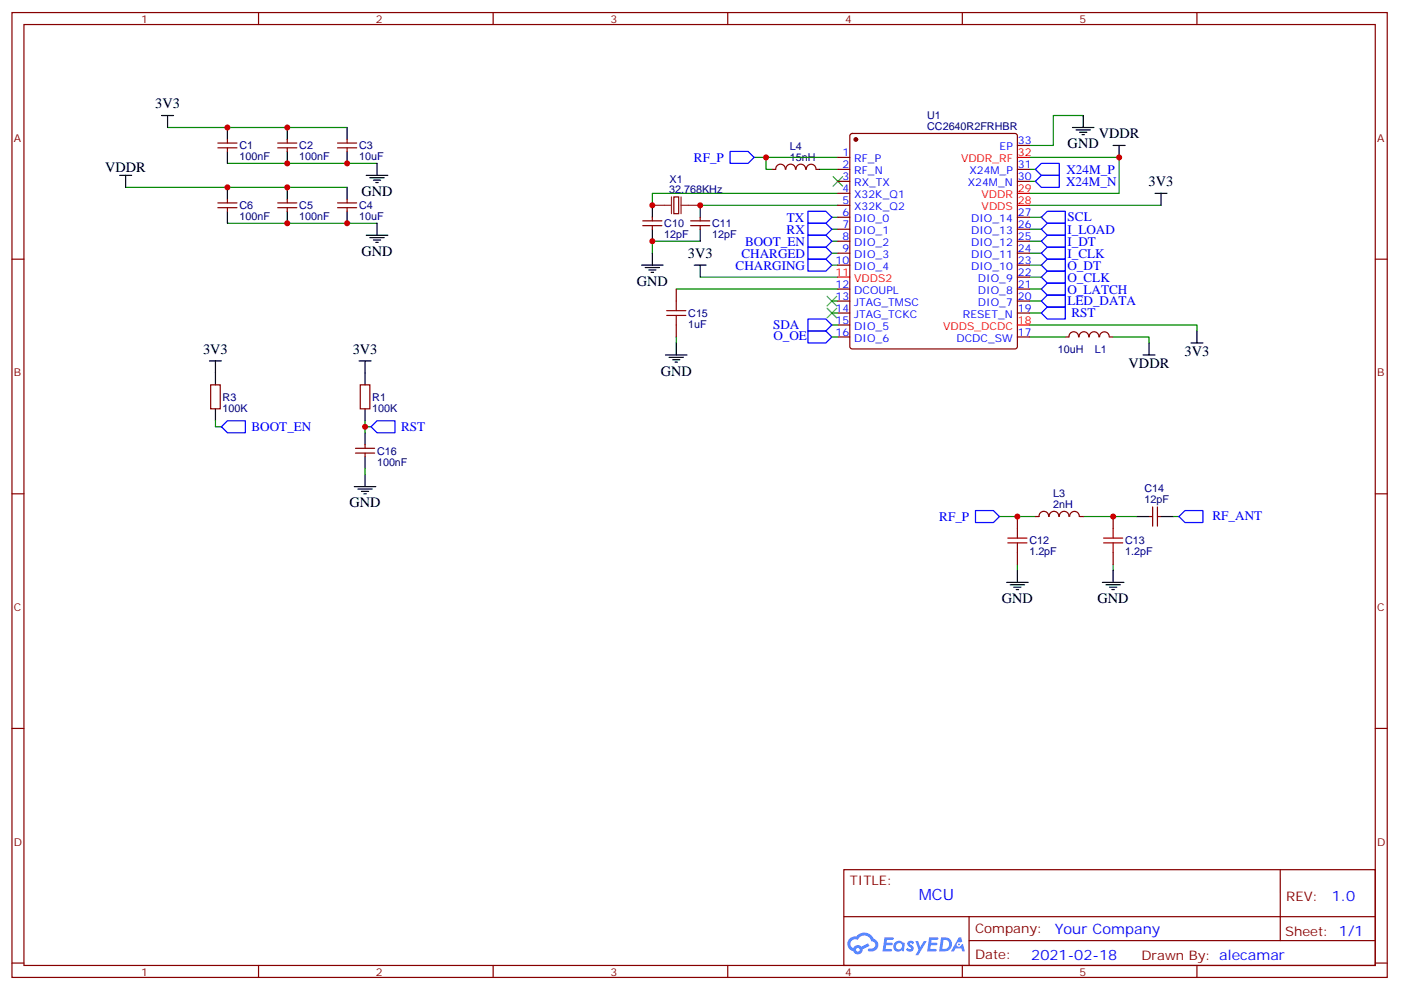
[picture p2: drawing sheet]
<svg xmlns="http://www.w3.org/2000/svg" width="413mm" height="292mm" viewBox="0 0 413 292" stroke-linecap="round" stroke-linejoin="round" font-family="sans-serif">
<g fill="none" stroke="#870000" stroke-width=".35">
<path d="M3.5 3.7h405.4v284.3h-405.4zM7.1 7.2h398.2v277.3h-398.2zM76.2 3.7v3.5M145.3 3.7v3.5M214.5 3.7v3.5M283.6 3.7v3.5M352.8 3.7v3.5M3.5 76.4h3.6M405.3 76.4h3.6M3.5 145.5h3.6M405.3 145.5h3.6M3.5 214.7h3.6"/>
<path d="M405.3 214.7h3.6M248.7 256.3h156.6v28.2h-156.6zM377.3 256.3v20.9M248.7 270.1h156.5M285.6 277.2h119.6M285.6 270.1v14.2M3.5 283.8h3.6M76.2 284.5v3.5M145.3 284.5v3.5M214.5 284.5v3.5M283.6 284.5v3.5M352.8 284.5v3.5"/>
<path d="M405.3 283.8h3.6"/>
</g>
<g fill="#5487ff">
<path d="M267.7 277.5a1.22 1.22 0 0 1 1.7 .2l-.4 .6a.47 .47 0 0 0-.3-.4 .47 .47 0 0 0-.5 .2l.1 .2a1.14 1.14 0 0 1 .8 1.8 1.14 1.14 0 0 1-1.9 0l-.2-.2 .5-.6 .7 .5a.29 .29 0 0 0 .3-.3 .29 .29 0 0 0-.2-.3 1.04 1.04 0 0 1-.6-1.7z"/>
<path d="M260.7 276.2h2.4l.3 .2-.2 .5-1.8 .1-.1 .8h1.5l.3 .4-.3 .4h-1.6l-.2 1.1h1.7l.2 .3-.2 .3-2.6 .1z"/>
<path d="M273.8 276.2h2.4l.3 .2-.1 .5-1.8 .1-.2 .8h1.6l.3 .4-.4 .4-1.6-.1-.1 1.1 1.7 .1 .2 .3-.2 .3-2.6 .1z"/>
<path d="M282.6 276.2h.7l.3 1.3-.6 .3a.69 .69 0 0 0-1 .3 .69 .69 0 0 0 .4 .9 .69 .69 0 0 0 .9-.6l.5-.2 .6 2.2h-.8l-.2-.9h-1.8l-.5 .9h-.8z"/>
<path d="M269.8 277.3h.8l.6 1.8 1.1-1.8h.9l-2.6 4.2h-.8l.9-1.5z"/>
<path d="M277.4 276.2l-.6 4.2h1.3a2.11 2.11 0 0 0 2.5-2.1 2.11 2.11 0 0 0-2.5-2.1zM278.1 277a1.39 1.39 0 0 1 1.7 1.4 1.39 1.39 0 0 1-1.8 1.2h-.3z"/>
<path d="M263.7 277.8a1.54 1.54 0 0 0-.1 2.2 1.54 1.54 0 0 0 2.2 .1l.6 .3 .3-2.3-.2-.3h-.4a1.49 1.49 0 0 0-2.4 0zM264 278.8a.94 .94 0 0 1 1.8 0 .94 .94 0 0 1-1.8 0z"/>
<path d="M250.4 276.6a2.18 2.18 0 0 0 1.1 3.7 1.44 1.44 0 0 0 1.6 .9 1.44 1.44 0 0 0 1.2-1.4l2-1.1-.5-.7-1.9 1a1.47 1.47 0 0 0-2.4 .4 1.39 1.39 0 0 1-.7-1.9 1.39 1.39 0 0 1 2-.5 2.12 2.12 0 0 1 2.2-1.3 2.12 2.12 0 0 1 1.9 1.7 1.14 1.14 0 0 1 1.1 1.4 1.14 1.14 0 0 1-1.7 .7 .43 .43 0 0 0-.5 .4 .43 .43 0 0 0 .4 .5 1.98 1.98 0 0 0 2.5-1.2 1.98 1.98 0 0 0-1.2-2.6 3.1 3.1 0 0 0-5.3-.6l-.9 .1zM252.3 279.9a.55 .55 0 0 1 1.1 0 .55 .55 0 0 1-1.1 0z"/>
<circle cx="282.6" cy="278.3" r=".26"/>
</g>
<path d="M245.5 52l2.9 2.9M248.4 52l-2.9 2.9M243.8 90.8l2.8 2.9M243.8 87.3l2.8 2.8M246.6 90.8l-2.8 2.9M246.6 87.3l-2.8 2.8" fill="none" stroke="#3c3" stroke-width=".35"/>
<g fill="none" stroke="#008700" stroke-width=".35">
<path d="M49.4 37.6h52.9M319.3 34h-8.9v8.9h-7M37 55.2h65.3M67 48.2h44.1M222.2 46.4h3.6M241.7 49.9h5.2M246.9 46.4h-21.1v3.5h1.7M246.9 57h-54.6v3.5M303.4 46.4h26.4v10.6h-26.4M303.4 49.9h1.8M303.4 53.4h1.8M67 65.8h44.1"/>
<path d="M206.4 71.1h-14.1v3.5M206.4 60.5h40.5M245.2 64h1.7M245.2 78.1h1.7M245.2 74.6h1.7M245.2 71.1h1.7M245.2 67.6h1.7M303.4 64h3.5M303.4 78.1h3.5M303.4 74.6h3.5M303.4 71.1h3.5M303.4 67.6h3.5"/>
<path d="M303.4 60.5h38.8M199.3 85.2h47.6M199.3 99.3v1.8M206.4 81.7h40.5M245.2 88.7h1.7M245.2 92.3h1.7M245.2 95.8h1.7M245.2 99.3h1.7M303.4 95.8h49.4v1.7M303.4 88.7h3.5M303.4 92.3h3.5M303.4 99.3h10.6"/>
<path d="M303.4 85.2h3.5M303.4 81.7h3.5M328.1 99.3h10.6v1.8M63.5 124v1.8h1.8M107.6 124v1.8M107.6 138.1v1.8M109.4 125.8h-1.8v1.7M294.6 152.2h10.6M319.3 152.2h15.8M345.7 152.2h1.8M299.9 166.3v1.8M328.1 166.3v1.8"/>
</g>
<g fill="none" stroke="#00f" stroke-width=".35">
<path d="M215.2 44.6h5.3l1.7 1.8-1.7 1.8h-5.3zM305.2 49.9l1.7-1.7h5.3v3.5h-5.3zM306.9 51.7h5.3v3.5h-5.3l-1.7-1.8zM238.1 72.8h5.3l1.8 1.8-1.8 1.8h-5.3zM238.1 76.4h5.3l1.8 1.7-1.8 1.8h-5.3zM238.1 69.3h5.3l1.8 1.8-1.8 1.7h-5.3zM238.1 65.8h5.3l1.8 1.8-1.8 1.7h-5.3zM238.1 62.3h5.3l1.8 1.7-1.8 1.8h-5.3zM306.9 64l1.8-1.7h5.3v3.5h-5.3zM306.9 78.1l1.8-1.7h5.3v3.5h-5.3zM306.9 67.6l1.8-1.8h5.3v3.5h-5.3zM306.9 71.1l1.8-1.8h5.3v3.5h-5.3z"/>
<path d="M306.9 74.6l1.8-1.8h5.3v3.6h-5.3zM238.1 97.5h5.3l1.8 1.8-1.8 1.8h-5.3zM238.1 94h5.3l1.8 1.8-1.8 1.7h-5.3zM306.9 81.7l1.8-1.8h5.3v3.5h-5.3zM306.9 85.2l1.8-1.8h5.3v3.6h-5.3zM306.9 88.7l1.8-1.7h5.3v3.5h-5.3zM306.9 92.3l1.8-1.8h5.3v3.5h-5.3zM65.3 125.8l1.7-1.8h5.3v3.5h-5.3zM109.4 125.8l1.7-1.8h5.3v3.5h-5.3zM287.5 150.5h5.3l1.8 1.7-1.8 1.8h-5.3zM349.2 150.5h5.3v3.5h-5.3l-1.7-1.8z"/>
</g>
<g fill="none" stroke="#870000" stroke-width=".35">
<path d="M250.7 39.5l.5-.2h48l.5 .2 .2 .5v62.1l-.3 .5-.4 .2h-48l-.5-.2-.2-.5v-62.1zM64.2 59.8h5.6M64.2 43.6h5.6M64.2 42.2h5.6M67 41.1v1.1M67 43.6v1M67 58.7v1.1M81.8 59.8h5.7M81.8 43.6h5.7M81.8 42.2h5.7M84.7 41.1v1.1M84.7 43.6v1"/>
<path d="M84.7 58.7v1.1M99.5 59.8h5.6M99.5 43.6h5.6M99.5 42.2h5.6M102.3 41.1v1.1M102.3 43.6v1M102.3 58.7v1.1M198.6 58h1.4v5h-1.4zM227.5 49.9h1.1M228.6 49.9a1.41 1.41 0 0 1 1.4-1.5 1.41 1.41 0 0 1 1.5 1.5M231.6 49.9a1.41 1.41 0 0 1 1.4-1.5 1.41 1.41 0 0 1 1.4 1.5M234.6 49.9a1.41 1.41 0 0 1 1.4-1.5 1.41 1.41 0 0 1 1.4 1.5"/>
<path d="M237.7 49.9a1.41 1.41 0 0 1 1.4-1.5 1.41 1.41 0 0 1 1.4 1.5M240.6 49.9h1.1M246.9 49.9h3.6M246.9 46.4h3.6M246.9 53.4h3.6M246.9 57h3.6M299.9 49.9h3.5M299.9 53.4h3.5M299.9 42.9h3.5M64.2 61.2h5.6M67 61.2v1.1M81.8 61.2h5.7"/>
<path d="M84.7 61.2v1.1M99.5 61.2h5.6M102.3 61.2v1.1M189.4 65.1h5.7M189.4 66.5h5.7M192.3 64v1.1M192.3 66.5v1.1M203.6 65.1h5.6M203.6 66.5h5.6M206.4 64v1.1M206.4 66.5v1.1M246.9 60.5h3.6"/>
<path d="M246.9 64h3.6M246.9 67.6h3.6M246.9 71.1h3.6M246.9 74.6h3.6M246.9 78.1h3.6M299.9 64h3.5M299.9 67.6h3.5M299.9 71.1h3.5M299.9 74.6h3.5M299.9 78.1h3.5M199.3 85.2v3.5M199.3 95.8v3.5"/>
<path d="M246.9 99.3h3.6M246.9 85.2h3.6M246.9 88.7h3.6M246.9 92.3h3.6M246.9 95.8h3.6M299.9 99.3h3.5M299.9 85.2h3.5M299.9 88.7h3.5M299.9 92.3h3.5M299.9 81.7h3.5M314 99.3h1M315.1 99.3a1.41 1.41 0 0 1 1.4-1.5 1.41 1.41 0 0 1 1.4 1.5"/>
<path d="M318.1 99.3a1.41 1.41 0 0 1 1.4-1.5 1.41 1.41 0 0 1 1.4 1.5M321.1 99.3a1.41 1.41 0 0 1 1.4-1.5 1.41 1.41 0 0 1 1.4 1.5M324.1 99.3a1.41 1.41 0 0 1 1.4-1.5 1.41 1.41 0 0 1 1.4 1.5M327 99.3h1.1M62.1 113.4h2.8v7.1h-2.8zM106.2 113.4h2.8v7.1h-2.8zM104.8 133.5h5.6M104.8 132.1h5.6M107.6 131.1v1M107.6 133.5v1.1M299.9 152.2v3.6M309.1 152.2a1.41 1.41 0 0 0-1.4-1.5 1.41 1.41 0 0 0-1.4 1.5h-1.1"/>
<path d="M309.2 152.2a1.41 1.41 0 0 1 1.4-1.5 1.41 1.41 0 0 1 1.5 1.5M312.2 152.2a1.41 1.41 0 0 1 1.4-1.5 1.41 1.41 0 0 1 1.4 1.5M315.3 152.2a1.41 1.41 0 0 1 1.4-1.5 1.41 1.41 0 0 1 1.4 1.5M318.2 152.2h1.1M328.1 152.2v3.6M338.7 152.2h1M339.7 149.4v5.6M341.1 149.4v5.6M341.1 152.2h1.1M299.9 162.8v3.5M328.1 162.8v3.5"/>
</g>
<g fill="none" stroke="#000" stroke-width=".35">
<path d="M47.6 34h3.6M49.4 34v3.6M67 37.6v3.5M84.7 37.6v3.5M102.3 37.6v3.5M316.1 37.6h6.3M317.1 38.3h4.3M318.2 39h2.1M318.9 39.7h.7M319.3 34v3.6M35.3 51.7h3.5M37 51.7v3.5"/>
<path d="M67 44.6v3.6M67 55.2v3.5M84.7 44.6v3.6M84.7 55.2v3.5M102.3 44.6v3.6M102.3 55.2v3.5M107.9 51.7h6.4M109 52.4h4.2M110.1 53.1h2.1M110.8 53.8h.7M111.1 48.2v3.5M328.1 42.9h3.5"/>
<path d="M329.8 42.9v3.5M340.4 57h3.6M342.2 57v3.5M67 62.3v3.5M84.7 62.3v3.5M102.3 62.3v3.5M107.9 69.3h6.4M109 70h4.2M110.1 70.7h2.1M110.8 71.4h.7M111.1 65.8v3.5M189.1 78.1h6.3"/>
<path d="M190.1 78.8h4.3M191.2 79.6h2.1M192.3 60.5v3.5M192.3 67.6v3.5M192.3 74.6v3.5M204.6 78.1h3.5M206.4 60.5v3.5M206.4 67.6v3.5M206.4 78.1v3.6M191.9 80.3h.7M352.8 97.5v3.6M61.7 106.4h3.6"/>
<path d="M63.5 106.4v7M105.8 106.4h3.6M107.6 106.4v7M196.1 104.6h6.4M197.2 105.3h4.2M198.3 106h2.1M199 106.7h.7M199.3 101.1v3.5M336.9 104.6h3.5M338.7 101.1v3.5M351 101.1h3.5M63.5 120.5v3.5"/>
<path d="M107.6 120.5v3.5M107.6 127.5v3.6M107.6 134.6v3.5M107.6 139.9v3.5M104.4 143.4h6.4M105.5 144.1h4.2M106.5 144.8h2.2M107.2 145.5h.7M335.1 152.2h3.6M342.2 152.2h3.5M296.7 171.6h6.3M297.7 172.3h4.3"/>
<path d="M298.8 173h2.1M299.5 173.7h.7M299.9 168.1v3.5M324.9 171.6h6.4M326 172.3h4.2M327 173h2.1M327.7 173.7h.7M328.1 168.1v3.5"/>
</g>
<path d="M196.5 93h5.6M196.5 91.5h5.6M199.3 88.7v2.8M199.3 93v2.8M297 158.6h5.7M297 160h5.7M299.9 155.8v2.8M299.9 160v2.8M325.3 158.6h5.6M325.3 160h5.6M328.1 155.8v2.8M328.1 160v2.8" fill="none" stroke="#a10000" stroke-width=".35"/>
<path d="M197.9 58v5M200.7 58v5M192.3 60.5h5.6M200.7 60.5h5.7" fill="none" stroke="#8c2424" stroke-width=".35"/>
<circle cx="252.2" cy="41.1" r=".53" fill="#870000" stroke="#870000" stroke-width=".35"/>
<path d="M299.9 57h3.5M299.9 46.4h3.5M299.9 60.5h3.5M246.9 81.7h3.6M299.9 95.8h3.5" fill="none" stroke="#f00" stroke-width=".35"/>
<g fill="#c00">
<circle cx="225.8" cy="46.4" r=".88"/>
<circle cx="192.3" cy="71.1" r=".88"/>
<circle cx="192.3" cy="60.5" r=".88"/>
<circle cx="206.4" cy="60.5" r=".88"/>
<circle cx="329.8" cy="46.4" r=".88"/>
<circle cx="102.3" cy="48.2" r=".88"/>
<circle cx="84.7" cy="48.2" r=".88"/>
<circle cx="84.7" cy="65.8" r=".88"/>
<circle cx="102.3" cy="65.8" r=".88"/>
<circle cx="67" cy="55.2" r=".88"/>
<circle cx="84.7" cy="55.2" r=".88"/>
<circle cx="84.7" cy="37.6" r=".88"/>
<circle cx="67" cy="37.6" r=".88"/>
<circle cx="328.1" cy="152.2" r=".88"/>
<circle cx="299.9" cy="152.2" r=".88"/>
<circle cx="107.6" cy="125.8" r=".88"/>
</g>
<text font-size="4.6" fill="#00f" x="270.8" y="265.3">MCU</text>
<g font-size="4.2">
<text x="45.7" y="32">3V3</text>
<text x="323.8" y="40.8">VDDR</text>
<text x="314.7" y="43.7">GND</text>
<text x="31" y="50.6">VDDR</text>
<text x="106.5" y="57.8">GND</text>
<text x="338.5" y="54.9">3V3</text>
<text x="106.5" y="75.4">GND</text>
<text x="202.7" y="76.1">3V3</text>
<text x="187.7" y="84.2">GND</text>
<text x="59.9" y="104.3">3V3</text>
<text x="103.9" y="104.3">3V3</text>
<text x="349.1" y="105">3V3</text>
<text x="194.7" y="110.7">GND</text>
<text x="332.6" y="108.6">VDDR</text>
<text x="103" y="149.5">GND</text>
<text x="295.3" y="177.7">GND</text>
<text x="323.5" y="177.7">GND</text>
</g>
<g font-size="4.2" fill="#00f">
<text x="392.5" y="265.6">1.0</text>
<text x="310.9" y="275.1">Your Company</text>
<text x="304" y="282.9">2021-02-18</text>
</g>
<g font-size="3.9" fill="#00f">
<text x="204.5" y="47.6">RF_P</text>
<text x="314.3" y="51.2">X24M_P</text>
<text x="314.2" y="54.7">X24M_N</text>
<text x="231.9" y="65.3">TX</text>
<text x="314.7" y="65.3">SCL</text>
<text x="231.8" y="68.9">RX</text>
<text x="314.6" y="68.9">I_LOAD</text>
<text x="218.5" y="75.9">CHARGED</text>
<text x="219.6" y="72.4">BOOT_EN</text>
<text x="314.6" y="72.4">I_DT</text>
<text x="314.6" y="75.9">I_CLK</text>
<text x="216.8" y="79.4">CHARGING</text>
<text x="314.6" y="83">O_CLK</text>
<text x="314.6" y="79.4">O_DT</text>
<text x="314.6" y="86.5">O_LATCH</text>
<text x="314.6" y="90">LED_DATA</text>
<text x="315.8" y="93.6">RST</text>
<text x="227.9" y="96.9">SDA</text>
<text x="227.9" y="100.3">O_OE</text>
<text x="74.1" y="127.1">BOOT_EN</text>
<text x="118.2" y="127.1">RST</text>
<text x="276.8" y="153.5">RF_P</text>
<text x="357.4" y="153.2">RF_ANT</text>
</g>
<g font-size="3.9" fill="#800">
<text x="250.5" y="260.9">TITLE:</text>
<text x="379.1" y="265.6">REV:</text>
<text x="287.4" y="275.1">Company:</text>
<text x="378.7" y="275.7">Sheet: 1/1</text>
<text x="287.4" y="282.8">Date:</text>
<text x="336.4" y="282.8">Drawn By: alecamar</text>
</g>
<g font-size="3.2" fill="#800">
<text x="41.6" y="6.7">1</text>
<text x="110.8" y="6.7">2</text>
<text x="179.9" y="6.7">3</text>
<text x="249.1" y="6.7">4</text>
<text x="318.2" y="6.7">5</text>
<text x="4.1" y="41.8">A</text>
<text x="405.9" y="41.8">A</text>
<text x="4.1" y="110.9">B</text>
<text x="405.9" y="110.9">B</text>
<text x="4.1" y="180.1">C</text>
<text x="405.9" y="180.1">C</text>
<text x="4.1" y="249.2">D</text>
<text x="405.9" y="249.2">D</text>
<text x="41.6" y="287.5">1</text>
<text x="110.8" y="287.5">2</text>
<text x="179.9" y="287.5">3</text>
<text x="249.1" y="287.5">4</text>
<text x="318.2" y="287.5">5</text>
</g>
<g font-size="3.2" fill="#000080">
<text x="273.3" y="35.1">U1</text>
<text x="273.3" y="38.2">CC2640R2FRHBR</text>
<text x="70.6" y="47.2">100nF</text>
<text x="70.6" y="44">C1</text>
<text x="88.2" y="47.2">100nF</text>
<text x="88.2" y="44">C2</text>
<text x="105.8" y="47.2">10uF</text>
<text x="105.8" y="44">C3</text>
<text x="232.8" y="47.3">15nH</text>
<text x="232.8" y="44.1">L4</text>
<text x="197.4" y="53.8">X1</text>
<text x="197.2" y="57">32.768KHz</text>
<text x="70.6" y="64.9">100nF</text>
<text x="70.6" y="61.6">C6</text>
<text x="88.2" y="64.9">100nF</text>
<text x="88.2" y="61.6">C5</text>
<text x="105.8" y="64.8">10uF</text>
<text x="105.8" y="61.6">C4</text>
<text x="195.8" y="70.1">12pF</text>
<text x="195.8" y="67">C10</text>
<text x="209.9" y="70.1">12pF</text>
<text x="209.9" y="67">C11</text>
<text x="202.8" y="93.4">C15</text>
<text x="202.8" y="96.6">1uF</text>
<text x="311.8" y="104">10uH</text>
<text x="322.7" y="104">L1</text>
<text x="65.6" y="118.1">R3</text>
<text x="109.7" y="118.1">R1</text>
<text x="65.6" y="121.3">100K</text>
<text x="109.7" y="121.3">100K</text>
<text x="111.1" y="137.2">100nF</text>
<text x="111.1" y="134">C16</text>
<text x="310.4" y="149.6">2nH</text>
<text x="310.4" y="146.5">L3</text>
<text x="337.3" y="148.3">12pF</text>
<text x="337.3" y="145.1">C14</text>
<text x="303.4" y="160.4">C12</text>
<text x="331.6" y="160.4">C13</text>
<text x="303.4" y="163.6">1.2pF</text>
<text x="331.6" y="163.6">1.2pF</text>
</g>
<g font-size="3.2" fill="#00f">
<text x="248.3" y="46">1</text>
<text x="251.8" y="47.8">RF_P</text>
<text x="294.6" y="44.3">EP</text>
<text x="300" y="42.5">33</text>
<text x="248.3" y="49.6">2</text>
<text x="248.3" y="53.1">3</text>
<text x="251.8" y="51.3">RF_N</text>
<text x="285.7" y="51.3">X24M_P</text>
<text x="300" y="53.1">30</text>
<text x="300" y="49.6">31</text>
<text x="248.3" y="56.6">4</text>
<text x="251.8" y="54.9">RX_TX</text>
<text x="251.8" y="58.4">X32K_Q1</text>
<text x="285.3" y="54.9">X24M_N</text>
<text x="248.3" y="60.1">5</text>
<text x="248.3" y="63.7">6</text>
<text x="251.8" y="61.9">X32K_Q2</text>
<text x="251.8" y="65.4">DIO_0</text>
<text x="286.2" y="65.4">DIO_14</text>
<text x="300" y="63.7">27</text>
<text x="248.3" y="67.2">7</text>
<text x="248.3" y="70.7">8</text>
<text x="251.8" y="69">DIO_1</text>
<text x="286.2" y="69">DIO_13</text>
<text x="300" y="70.7">25</text>
<text x="300" y="67.2">26</text>
<text x="246.3" y="77.8">10</text>
<text x="248.3" y="74.3">9</text>
<text x="251.8" y="72.5">DIO_2</text>
<text x="251.8" y="76">DIO_3</text>
<text x="286.2" y="76">DIO_11</text>
<text x="286.2" y="72.5">DIO_12</text>
<text x="300" y="77.8">23</text>
<text x="300" y="74.3">24</text>
<text x="251.8" y="79.6">DIO_4</text>
<text x="286.2" y="79.6">DIO_10</text>
<text x="288.2" y="83.1">DIO_9</text>
<text x="300" y="81.3">22</text>
<text x="246.3" y="84.8">12</text>
<text x="246.3" y="88.4">13</text>
<text x="251.8" y="86.6">DCOUPL</text>
<text x="288.2" y="86.6">DIO_8</text>
<text x="300" y="88.4">20</text>
<text x="300" y="84.8">21</text>
<text x="246.3" y="91.9">14</text>
<text x="246.3" y="95.4">15</text>
<text x="251.8" y="90.1">JTAG_TMSC</text>
<text x="251.8" y="93.7">JTAG_TCKC</text>
<text x="283.8" y="93.7">RESET_N</text>
<text x="288.2" y="90.1">DIO_7</text>
<text x="300" y="91.9">19</text>
<text x="246.3" y="99">16</text>
<text x="251.8" y="97.2">DIO_5</text>
<text x="251.8" y="100.7">DIO_6</text>
<text x="281.9" y="100.7">DCDC_SW</text>
<text x="300" y="99">17</text>
</g>
<g font-size="3.2" fill="#f00">
<text x="283.2" y="47.8">VDDR_RF</text>
<text x="300" y="46">32</text>
<text x="289.3" y="58.4">VDDR</text>
<text x="300" y="56.6">29</text>
<text x="289.3" y="61.9">VDDS</text>
<text x="300" y="60.1">28</text>
<text x="246.3" y="81.3">11</text>
<text x="251.8" y="83.1">VDDS2</text>
<text x="300" y="95.4">18</text>
<text x="278" y="97.2">VDDS_DCDC</text>
</g>
</svg>
